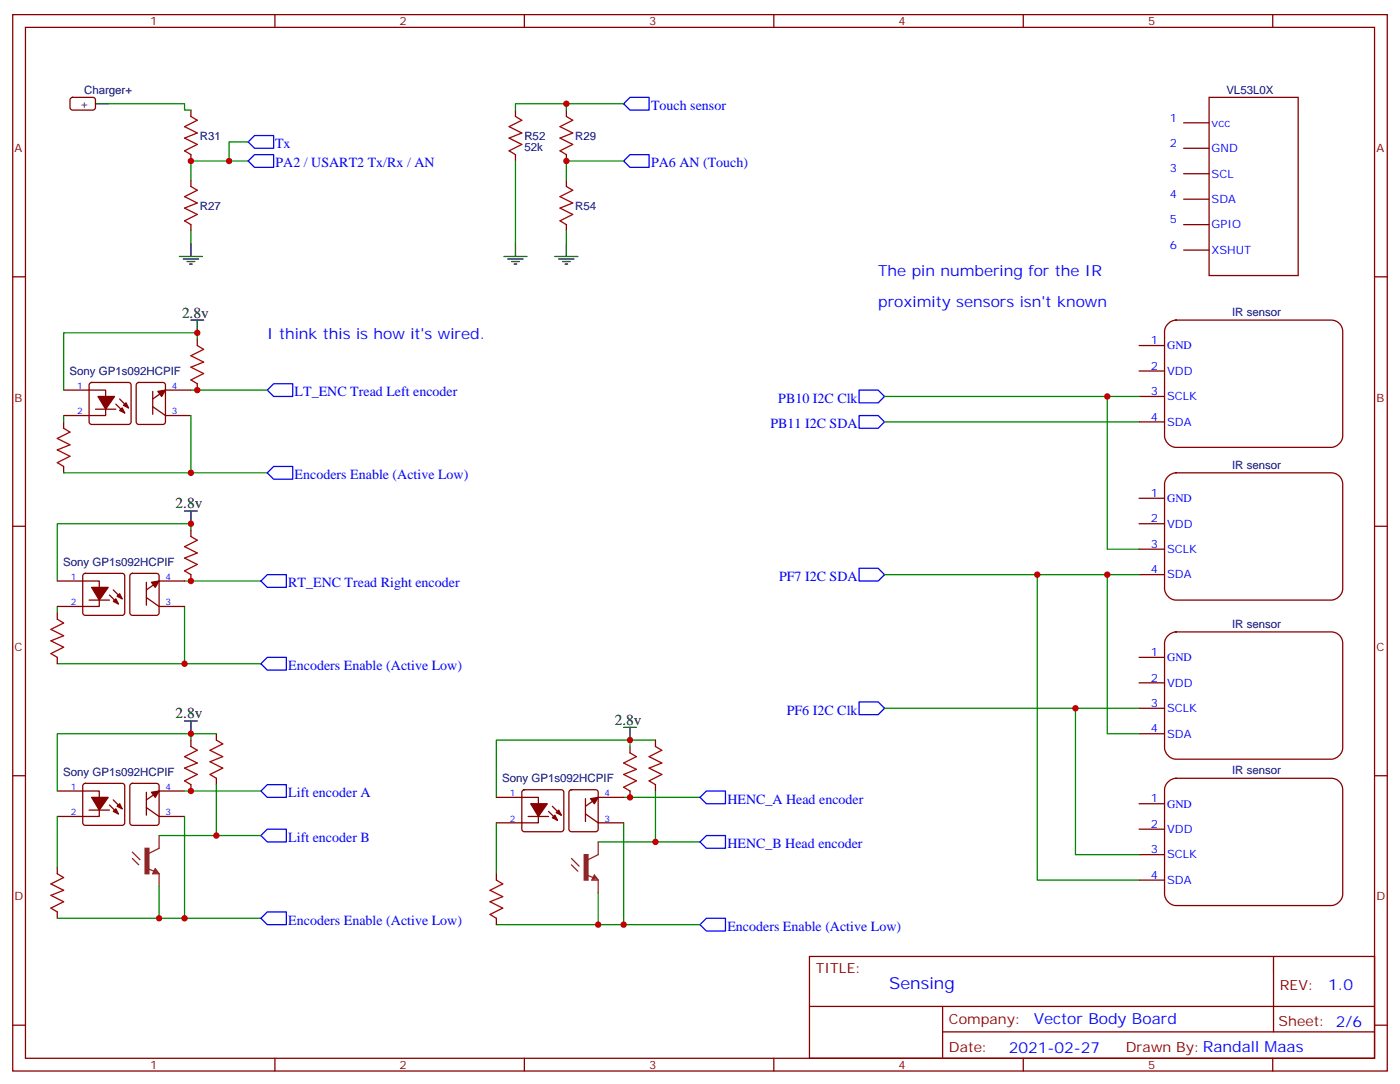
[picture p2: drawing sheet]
<svg xmlns="http://www.w3.org/2000/svg" width="388mm" height="300mm" viewBox="0 0 388 300" stroke-linecap="round" stroke-linejoin="round" font-family="sans-serif">
<g fill="none" stroke="#870000" stroke-width=".35">
<path d="M3.5 4.1h381v292.8h-381zM7.1 7.6h373.9v285.7h-373.9zM76.2 4.1v3.5M145.3 4.1v3.5M214.5 4.1v3.5M283.6 4.1v3.5M352.8 4.1v3.5M52.9 30.5v1.8M52.9 42.9v1.7M52.9 49.9v1.8M3.5 76.7h3.6M52.9 62.3v1.7"/>
<path d="M381 76.7h3.5M17.6 108.1h11.7v7.1h-11.7M24.9 106.2l.5-.2h10.2l.5 .2 .2 .5v10.2l-.2 .5-.5 .3h-10.2l-.5-.3-.2-.5v-10.2zM26.5 113.4h5.6M32.1 112l2.5 2.5M33.2 110.6l2.4 2.5M38 106.2l.5-.2h6.7l.5 .2 .2 .5v10.2l-.3 .5-.4 .3h-6.7l-.5-.3-.3-.5v-10.2zM42.3 112.7l3.6 2.5h7M42.3 108.5v6.3M52.9 108.1h-7l-3.6 2.5M3.5 145.9h3.6M381 145.9h3.5"/>
<path d="M3.5 215h3.6M381 215h3.5M224.4 265.1h156.6v28.2h-156.6zM224.4 279h156.5M261.3 279v14.1M353 265.1v20.9M3.5 284.2h3.6M76.2 293.3v3.6M145.3 293.3v3.6M214.5 293.3v3.6M261.3 286h119.6M283.6 293.3v3.6"/>
<path d="M352.8 293.3v3.6M381 284.2h3.5"/>
</g>
<g fill="#870000" stroke="#870000" stroke-width=".35">
<path d="M43.7 108.5l2.2-.4-1.1 1.8z"/>
<path d="M27.2 109.9h4.5l-2.4 3.5z"/>
<path d="M34.2 112.4l.7-.7 .7 1.4z"/>
<path d="M33.9 113.1l.7 1.4-1.4-.7z"/>
</g>
<path d="M68.8 44.6h-15.9v5.3M52.9 64v3.6" fill="none" stroke="#008700" stroke-width=".35"/>
<path d="M49.7 71.1h6.4M50.8 71.8h4.2M51.9 72.5h2.1M52.6 73.2h.7M52.9 67.6v3.5" fill="none" stroke="#000" stroke-width=".35"/>
<path d="M52.9 32.3l1.8 1-3.5 1.8 3.5 1.8-3.5 1.4 3.5 1.7-3.5 1.8 1.7 1.1M52.9 51.7l1.8 1-3.5 1.8 3.5 1.8-3.5 1.4 3.5 1.7-3.5 1.8 1.7 1.1" fill="none" stroke="#a10000" stroke-width=".35"/>
<path d="M323.6 89.9a3.4 3.4 0 0 1 2.4-1.2h43a3.2 3.2 0 0 1 3.2 3.2v28.9a3.4 3.4 0 0 1-3.2 3.2h-43a3.4 3.4 0 0 1-3.2-3.2v-28.9l.1-.7z" fill="#fff" stroke="#870000" stroke-width=".35"/>
<path d="M19.6 27.2l.5-.2h5.9l.5 .7-.1 2.4-.6 .4-6-.1-.4-.6v-2.1zM315.7 95.8h7.1M17.6 116.9v1.8M315.7 102.8h7.1M315.7 109.9h7.1M315.7 116.9h7.1M17.6 129.3v1.8" fill="none" stroke="#870000" stroke-width=".35"/>
<path d="M26.5 28.8h3.5M52.9 88.7h3.5M54.7 88.7v3.6" fill="none" stroke="#000" stroke-width=".35"/>
<path d="M30 28.8h21.2v1.7h1.7M68.8 39.3h-5.3v5.3M54.7 94v-1.7h-37.1v15.8M17.6 115.2v1.7M245.2 109.9h70.5M245.2 116.9h70.5M17.6 131.1h56.5" fill="none" stroke="#008700" stroke-width=".35"/>
<path d="M70.6 37.6h5.2v3.5h-5.2l-1.8-1.8zM70.6 42.9h5.2v3.5h-5.2l-1.8-1.8zM238.1 108.1h5.3l1.8 1.8-1.8 1.8h-5.3zM238.1 115.2h5.3l1.8 1.7-1.8 1.8h-5.3zM75.8 129.3h5.3v3.5h-5.3l-1.7-1.7z" fill="none" stroke="#00f" stroke-width=".35"/>
<path d="M17.6 118.7l1.8 1.1-3.5 1.7 3.5 1.8-3.5 1.4 3.5 1.8-3.5 1.7 1.7 1.1" fill="none" stroke="#a10000" stroke-width=".35"/>
<path d="M323.6 132.2a3.4 3.4 0 0 1 2.4-1.1h43a3.2 3.2 0 0 1 3.2 3.1v29a3.4 3.4 0 0 1-3.2 3.1h-43a3.4 3.4 0 0 1-3.2-3.1v-29l.1-.7z" fill="#fff" stroke="#870000" stroke-width=".35"/>
<path d="M315.7 138.1h7.1M315.7 145.2h7.1M315.7 152.2h7.1M315.7 159.3h7.1" fill="none" stroke="#870000" stroke-width=".35"/>
<path d="M306.9 109.9v42.3h8.8M245.2 159.3h70.5" fill="none" stroke="#008700" stroke-width=".35"/>
<path d="M238.1 157.5h5.3l1.8 1.8-1.8 1.7h-5.3z" fill="none" stroke="#00f" stroke-width=".35"/>
<path d="M323.6 176.3a3.4 3.4 0 0 1 2.4-1.1h43a3.2 3.2 0 0 1 3.2 3.1v29a3.4 3.4 0 0 1-3.2 3.1h-43a3.4 3.4 0 0 1-3.2-3.1v-29l.1-.7z" fill="#fff" stroke="#870000" stroke-width=".35"/>
<path d="M315.7 182.2h7.1M315.7 189.3h7.1M315.7 196.3h7.1M315.7 203.4h7.1" fill="none" stroke="#870000" stroke-width=".35"/>
<path d="M238.1 194.6h5.3l1.8 1.7-1.8 1.8h-5.3z" fill="none" stroke="#00f" stroke-width=".35"/>
<path d="M306.9 159.3v44.1h8.8M245.2 196.3h70.5" fill="none" stroke="#008700" stroke-width=".35"/>
<path d="M323.6 216.9a3.4 3.4 0 0 1 2.4-1.2h43a3.2 3.2 0 0 1 3.2 3.2v28.9a3.4 3.4 0 0 1-3.2 3.2h-43a3.4 3.4 0 0 1-3.2-3.2v-28.9l.1-.7z" fill="#fff" stroke="#870000" stroke-width=".35"/>
<g fill="none" stroke="#870000" stroke-width=".35">
<path d="M142.9 30.5v1.8M157 30.5v1.8M328.1 34h7M335.1 27h24.7v49.4h-24.7zM142.9 42.9v1.7M157 42.9v1.7M157 49.9v1.8M328.1 41.1h7M328.1 48.2h7M328.1 55.2h7M157 62.3v1.7M328.1 62.3h7"/>
<path d="M328.1 69.3h7M54.7 94v1.8M54.7 106.4v1.7M23.2 159.1l.4-.2h10.3l.5 .2 .2 .5v10.3l-.3 .5-.4 .2h-10.3l-.5-.3-.2-.4v-10.3zM36.2 159.1l.5-.2h6.7l.5 .2 .2 .5v10.3l-.2 .5-.5 .2h-6.7l-.5-.3-.2-.4v-10.3zM52.9 146.9v1.8M52.9 159.3v1.7M15.9 161h11.6v7.1h-11.6M15.9 169.9v1.7M24.7 166.3h5.6M30.3 164.9l2.5 2.5M31.4 163.5l2.5 2.5"/>
<path d="M40.6 165.6l3.5 2.5h7.1M40.6 161.4v6.3M51.2 161h-7.1l-3.5 2.5M15.9 182.2v1.8M15.9 219.3h11.6v7h-11.6M23.2 217.3l.4-.2h10.3l.5 .2 .2 .5v10.3l-.3 .5-.4 .2h-10.3l-.5-.3-.2-.4v-10.3zM36.2 217.3l.5-.2h6.7l.5 .2 .2 .5v10.3l-.2 .5-.5 .2h-6.7l-.5-.3-.2-.4v-10.3zM40.6 219.6v6.4M51.2 219.3h-7.1l-3.5 2.4M52.9 205.1v1.8M52.9 217.5v1.8M60 203.4v1.7"/>
<path d="M60 215.7v1.8M144.9 219.1l.4-.2h10.3l.5 .2 .2 .5v10.2l-.3 .5-.4 .2h-10.3l-.5-.2-.2-.5v-10.2zM157.9 219.1l.5-.2h6.7l.5 .2 .2 .5v10.2l-.2 .5-.5 .2h-6.7l-.5-.2-.2-.5v-10.2zM174.6 206.9v1.8M174.6 219.3v1.7M181.7 205.1v1.8M181.7 217.5v1.8M24.7 224.5h5.6M30.3 223.1l2.5 2.5M31.4 221.7l2.5 2.5M40.6 223.8l3.5 2.5h7.1M137.6 221h11.6v7.1h-11.6"/>
<path d="M146.4 226.3h5.6M152 224.9l2.5 2.5M153.1 223.5l2.5 2.5M162.3 225.6l3.5 2.5h7.1M162.3 221.4v6.3M172.9 221h-7.1l-3.5 2.5M315.7 222.8h7.1M315.7 229.8h7.1M315.7 236.9h7.1M15.9 240.4v1.8M15.9 252.8v1.7M137.6 242.2v1.7"/>
<path d="M137.6 254.5v1.8M315.7 243.9h7.1"/>
</g>
<g fill="none" stroke="#008700" stroke-width=".35">
<path d="M157 28.8h-14.1v1.7M172.9 28.8h-15.9v1.7M142.9 44.6v23M172.9 44.6h-15.9v5.3M157 64v3.6M52.9 115.2v15.9M52.9 108.1h21.2M52.9 146.9v-1.7h-37v15.8M287.5 159.3v84.6h28.2M15.9 168.1v1.8M51.2 161h21.1M51.2 168.1v15.9"/>
<path d="M15.9 184h56.4M298.1 196.3v40.6h17.6M51.2 219.3h21.1M52.9 205.1v-1.7h-37v15.9M52.9 203.4h7.1M60 217.5v14.1M174.6 206.9v-1.8h-37v15.9M174.6 205.1h7.1M181.7 219.3v14.1M15.9 226.3v14.1M44.1 231.6h28.2M51.2 226.3v28.2"/>
<path d="M137.6 228.1v14.1M165.8 233.4h28.2M172.9 221h21.1M172.9 228.1v28.2M15.9 254.5h56.4M44.1 245.7v8.8M137.6 256.3h56.4M165.8 247.5v8.8"/>
</g>
<path d="M174.6 27h5.3v3.5h-5.3l-1.7-1.7zM174.6 42.9h5.3v3.5h-5.3l-1.7-1.8zM75.8 106.4h5.3v3.5h-5.3l-1.7-1.8zM74.1 159.3h5.3v3.5h-5.3l-1.8-1.8zM74.1 182.2h5.3v3.5h-5.3l-1.8-1.7zM74.1 217.5h5.3v3.5h-5.3l-1.8-1.7zM195.8 219.3h5.3v3.5h-5.3l-1.8-1.8zM74.1 229.8h5.3v3.6h-5.3l-1.8-1.8zM194 233.4l1.8-1.8h5.3v3.5h-5.3zM74.1 252.8h5.3v3.5h-5.3l-1.8-1.8zM194 256.3l1.8-1.8h5.3v3.6h-5.3z" fill="none" stroke="#00f" stroke-width=".35"/>
<path d="M142.9 32.3l1.7 1-3.5 1.8 3.5 1.8-3.5 1.4 3.5 1.7-3.5 1.8 1.8 1.1M157 32.3l1.7 1-3.5 1.8 3.5 1.8-3.5 1.4 3.5 1.7-3.5 1.8 1.8 1.1M157 51.7l1.7 1-3.5 1.8 3.5 1.8-3.5 1.4 3.5 1.7-3.5 1.8 1.8 1.1M54.7 95.8l1.7 1-3.5 1.8 3.5 1.8-3.5 1.4 3.5 1.7-3.5 1.8 1.8 1.1M52.9 148.7l1.8 1.1-3.5 1.7 3.5 1.8-3.5 1.4 3.5 1.8-3.5 1.7 1.7 1.1M15.9 171.6l1.7 1.1-3.5 1.7 3.5 1.8-3.5 1.4 3.5 1.8-3.5 1.8 1.8 1M52.9 206.9l1.8 1.1-3.5 1.7 3.5 1.8-3.5 1.4 3.5 1.8-3.5 1.7 1.7 1.1M60 205.1l1.7 1.1-3.5 1.8 3.5 1.7-3.5 1.4 3.5 1.8-3.5 1.8 1.8 1M174.6 208.7l1.8 1-3.5 1.8 3.5 1.8-3.5 1.4 3.5 1.7-3.5 1.8 1.7 1.1M181.7 206.9l1.7 1.1-3.5 1.7 3.5 1.8-3.5 1.4 3.5 1.8-3.5 1.7 1.8 1.1M15.9 242.2l1.7 1-3.5 1.8 3.5 1.8-3.5 1.4 3.5 1.7-3.5 1.8 1.8 1.1M137.6 243.9l1.7 1.1-3.5 1.8 3.5 1.7-3.5 1.4 3.5 1.8-3.5 1.8 1.8 1" fill="none" stroke="#a10000" stroke-width=".35"/>
<g fill="none" stroke="#000" stroke-width=".35">
<path d="M139.7 71.1h6.3M140.8 71.8h4.2M141.8 72.5h2.1M142.5 73.2h.7M142.9 67.6v3.5M153.8 71.1h6.4M154.9 71.8h4.2M155.9 72.5h2.1M156.6 73.2h.7M157 67.6v3.5M51.2 141.6h3.5M52.9 141.6v3.6"/>
<path d="M51.2 199.8h3.5M52.9 199.8v3.6M172.9 201.6h3.5M174.6 201.6v3.5"/>
</g>
<g fill="#870000" stroke="#870000" stroke-width=".35">
<path d="M42 161.4l2.1-.4-1.1 1.8z"/>
<path d="M25.4 162.8h4.6l-2.5 3.5z"/>
<path d="M32.5 165.3l.7-.7 .7 1.4z"/>
<path d="M31.4 166.7l.7-.7 .7 1.4z"/>
<path d="M42 219.6l2.1-.3-1.1 1.7z"/>
<path d="M25.4 221h4.6l-2.5 3.5z"/>
<path d="M32.5 223.5l.7-.7 .7 1.4z"/>
<path d="M32.1 224.2l.7 1.4-1.4-.7z"/>
<path d="M163.7 221.4l2.1-.4-1.1 1.8z"/>
<path d="M147.1 222.8h4.6l-2.5 3.5z"/>
<path d="M154.2 225.2l.7-.7 .7 1.5z"/>
<path d="M153.1 226.7l.7-.7 .7 1.4z"/>
</g>
<g fill="none" stroke="#8c2424" stroke-width=".35">
<path d="M36.7 236.2l2.1 2.1M36.7 237.9l1.8 1.8M44.1 231.6v3.5l-2.8 1.4M158.4 237.9l2.1 2.2M158.4 239.7l1.8 1.8M165.8 233.4v3.5l-2.8 1.4M40.9 240.8l1.8 .7M43 240.8l1.1 1.4h-1.8zM43 241.1l.7 .7h-1zM43 241.5v.3M44.1 242.2v3.5M162.6 242.5l1.8 .7"/>
<path d="M164.7 242.5l1.1 1.4h-1.8zM164.7 242.9l.8 .7h-1.1zM164.7 243.2v.4M165.8 243.9v3.6"/>
</g>
<g fill="#8c2424" stroke="#8c2424" stroke-width=".35">
<path d="M40.2 235.1h1.1v7.1h-1.1z"/>
<path d="M161.9 236.9h1.1v7h-1.1z"/>
</g>
<g fill="#c00">
<circle cx="52.9" cy="44.6" r=".88"/>
<circle cx="63.5" cy="44.6" r=".88"/>
<circle cx="306.9" cy="109.9" r=".88"/>
<circle cx="306.9" cy="159.3" r=".88"/>
<circle cx="298.1" cy="196.3" r=".88"/>
<circle cx="287.5" cy="159.3" r=".88"/>
<circle cx="157" cy="44.6" r=".88"/>
<circle cx="157" cy="28.8" r=".88"/>
<circle cx="52.9" cy="131.1" r=".88"/>
<circle cx="54.7" cy="92.3" r=".88"/>
<circle cx="54.7" cy="108.1" r=".88"/>
<circle cx="52.9" cy="161" r=".88"/>
<circle cx="52.9" cy="145.2" r=".88"/>
<circle cx="51.2" cy="184" r=".88"/>
<circle cx="51.2" cy="254.5" r=".88"/>
<circle cx="52.9" cy="203.4" r=".88"/>
<circle cx="52.9" cy="219.3" r=".88"/>
<circle cx="44.1" cy="254.5" r=".88"/>
<circle cx="60" cy="231.6" r=".88"/>
<circle cx="181.7" cy="233.4" r=".88"/>
<circle cx="165.8" cy="256.3" r=".88"/>
<circle cx="174.6" cy="221" r=".88"/>
<circle cx="174.6" cy="205.1" r=".88"/>
<circle cx="172.9" cy="256.3" r=".88"/>
</g>
<text font-size="4.6" fill="#00f" x="246.5" y="274.1">Sensing</text>
<g font-size="4.2" fill="#00f">
<text x="243.4" y="76.4">The pin numbering for the IR</text>
<text x="243.4" y="85.2">proximity sensors isn't known</text>
<text x="74.1" y="94">I think this is how it's wired.</text>
<text x="368.2" y="274.4">1.0</text>
<text x="286.5" y="283.9">Vector Body Board</text>
<text x="279.6" y="291.7">2021-02-27</text>
</g>
<g font-size="4.2">
<text x="50.4" y="88">2.8v</text>
<text x="48.7" y="140.9">2.8v</text>
<text x="48.7" y="199.1">2.8v</text>
<text x="170.4" y="200.9">2.8v</text>
</g>
<g font-size="3.9" fill="#00f">
<text x="180.4" y="30.5">Touch sensor</text>
<text x="76.2" y="41.1">Tx</text>
<text x="76.4" y="46.4">PA2 / USART2 Tx/Rx / AN</text>
<text x="180.4" y="46.4">PA6 AN (Touch)</text>
<text x="81.7" y="109.9">LT_ENC Tread Left encoder</text>
<text x="215.7" y="111.7">PB10 I2C Clk</text>
<text x="213.6" y="118.7">PB11 I2C SDA</text>
<text x="81.7" y="132.8">Encoders Enable (Active Low)</text>
<text x="215.9" y="161">PF7 I2C SDA</text>
<text x="79.9" y="162.8">RT_ENC Tread Right encoder</text>
<text x="79.9" y="185.7">Encoders Enable (Active Low)</text>
<text x="218.1" y="198.1">PF6 I2C Clk</text>
<text x="79.9" y="221">Lift encoder A</text>
<text x="201.6" y="222.8">HENC_A Head encoder</text>
<text x="79.9" y="233.4">Lift encoder B</text>
<text x="201.6" y="235.1">HENC_B Head encoder</text>
<text x="79.9" y="256.3">Encoders Enable (Active Low)</text>
<text x="201.6" y="258.1">Encoders Enable (Active Low)</text>
</g>
<g font-size="3.9" fill="#800">
<text x="226.1" y="269.7">TITLE:</text>
<text x="354.8" y="274.4">REV:</text>
<text x="263" y="283.9">Company:</text>
<text x="354.4" y="284.5">Sheet: 2/6</text>
<text x="263" y="291.6">Date:</text>
<text x="312.1" y="291.7">Drawn By:Randall Maas</text>
</g>
<g font-size="3.2" fill="#800">
<text x="41.6" y="7.1">1</text>
<text x="110.8" y="7.1">2</text>
<text x="179.9" y="7.1">3</text>
<text x="249.1" y="7.1">4</text>
<text x="318.2" y="7.1">5</text>
<text x="4.1" y="42.2">A</text>
<text x="381.5" y="42.2">A</text>
<text x="4.1" y="111.3">B</text>
<text x="381.5" y="111.3">B</text>
<text x="4.1" y="180.4">C</text>
<text x="381.5" y="180.4">C</text>
<text x="4.1" y="249.6">D</text>
<text x="381.5" y="249.6">D</text>
<text x="41.6" y="296.3">1</text>
<text x="110.8" y="296.3">2</text>
<text x="179.9" y="296.3">3</text>
<text x="249.1" y="296.3">4</text>
<text x="318.2" y="296.3">5</text>
</g>
<text font-size="3.2" x="22.1" y="29.8">+</text>
<g font-size="3.2" fill="#000080">
<text x="23.3" y="25.9">Charger+</text>
<text x="339.9" y="25.9">VL53L0X</text>
<text x="55.4" y="38.7">R31</text>
<text x="145.3" y="41.9">52k</text>
<text x="145.3" y="38.7">R52</text>
<text x="159.5" y="38.7">R29</text>
<text x="55.4" y="58.1">R27</text>
<text x="159.5" y="58.1">R54</text>
<text x="341.5" y="87.5">IR sensor</text>
<text x="19.3" y="104">Sony GP1s092HCPIF</text>
<text x="341.5" y="130">IR sensor</text>
<text x="17.5" y="156.9">Sony GP1s092HCPIF</text>
<text x="341.5" y="174.1">IR sensor</text>
<text x="17.5" y="215.1">Sony GP1s092HCPIF</text>
<text x="341.5" y="214.7">IR sensor</text>
<text x="139.2" y="216.8">Sony GP1s092HCPIF</text>
</g>
<g font-size="3.2" fill="#00f">
<text x="324.3" y="33.7">1</text>
<text x="335.8" y="35.1">vcc</text>
<text x="324.3" y="40.7">2</text>
<text x="324.3" y="47.8">3</text>
<text x="335.8" y="42.2">GND</text>
<text x="335.8" y="49.2">SCL</text>
<text x="324.3" y="54.9">4</text>
<text x="335.8" y="56.3">SDA</text>
<text x="324.3" y="61.9">5</text>
<text x="335.8" y="63.3">GPIO</text>
<text x="324.3" y="69">6</text>
<text x="335.8" y="70.4">XSHUT</text>
<text x="319" y="95.4">1</text>
<text x="323.5" y="96.8">GND</text>
<text x="319" y="102.5">2</text>
<text x="323.5" y="103.9">VDD</text>
<text x="319" y="109.5">3</text>
<text x="323.5" y="110.9">SCLK</text>
<text x="319" y="116.6">4</text>
<text x="323.5" y="118">SDA</text>
<text x="319" y="137.8">1</text>
<text x="323.5" y="139.2">GND</text>
<text x="319" y="144.8">2</text>
<text x="323.5" y="146.2">VDD</text>
<text x="319" y="151.9">3</text>
<text x="323.5" y="153.3">SCLK</text>
<text x="319" y="158.9">4</text>
<text x="323.5" y="160.3">SDA</text>
<text x="319" y="181.9">1</text>
<text x="323.5" y="183.3">GND</text>
<text x="319" y="188.9">2</text>
<text x="323.5" y="190.3">VDD</text>
<text x="319" y="196">3</text>
<text x="323.5" y="197.4">SCLK</text>
<text x="319" y="203">4</text>
<text x="323.5" y="204.4">SDA</text>
<text x="319" y="222.4">1</text>
<text x="323.5" y="223.8">GND</text>
<text x="319" y="229.5">2</text>
<text x="323.5" y="230.9">VDD</text>
<text x="319" y="236.5">3</text>
<text x="323.5" y="237.9">SCLK</text>
<text x="319" y="243.6">4</text>
<text x="323.5" y="245">SDA</text>
</g>
<g font-size="2.5" fill="#00f">
<text x="21.4" y="107.8">1</text>
<text x="47.6" y="107.8">4</text>
<text x="21.4" y="114.8">2</text>
<text x="47.6" y="114.8">3</text>
<text x="19.6" y="160.7">1</text>
<text x="45.9" y="160.7">4</text>
<text x="19.6" y="167.7">2</text>
<text x="45.9" y="167.7">3</text>
<text x="19.6" y="218.9">1</text>
<text x="45.9" y="218.9">4</text>
<text x="141.3" y="220.7">1</text>
<text x="167.6" y="220.7">4</text>
<text x="19.6" y="226">2</text>
<text x="45.9" y="226">3</text>
<text x="141.3" y="227.7">2</text>
<text x="167.6" y="227.7">3</text>
</g>
</svg>
